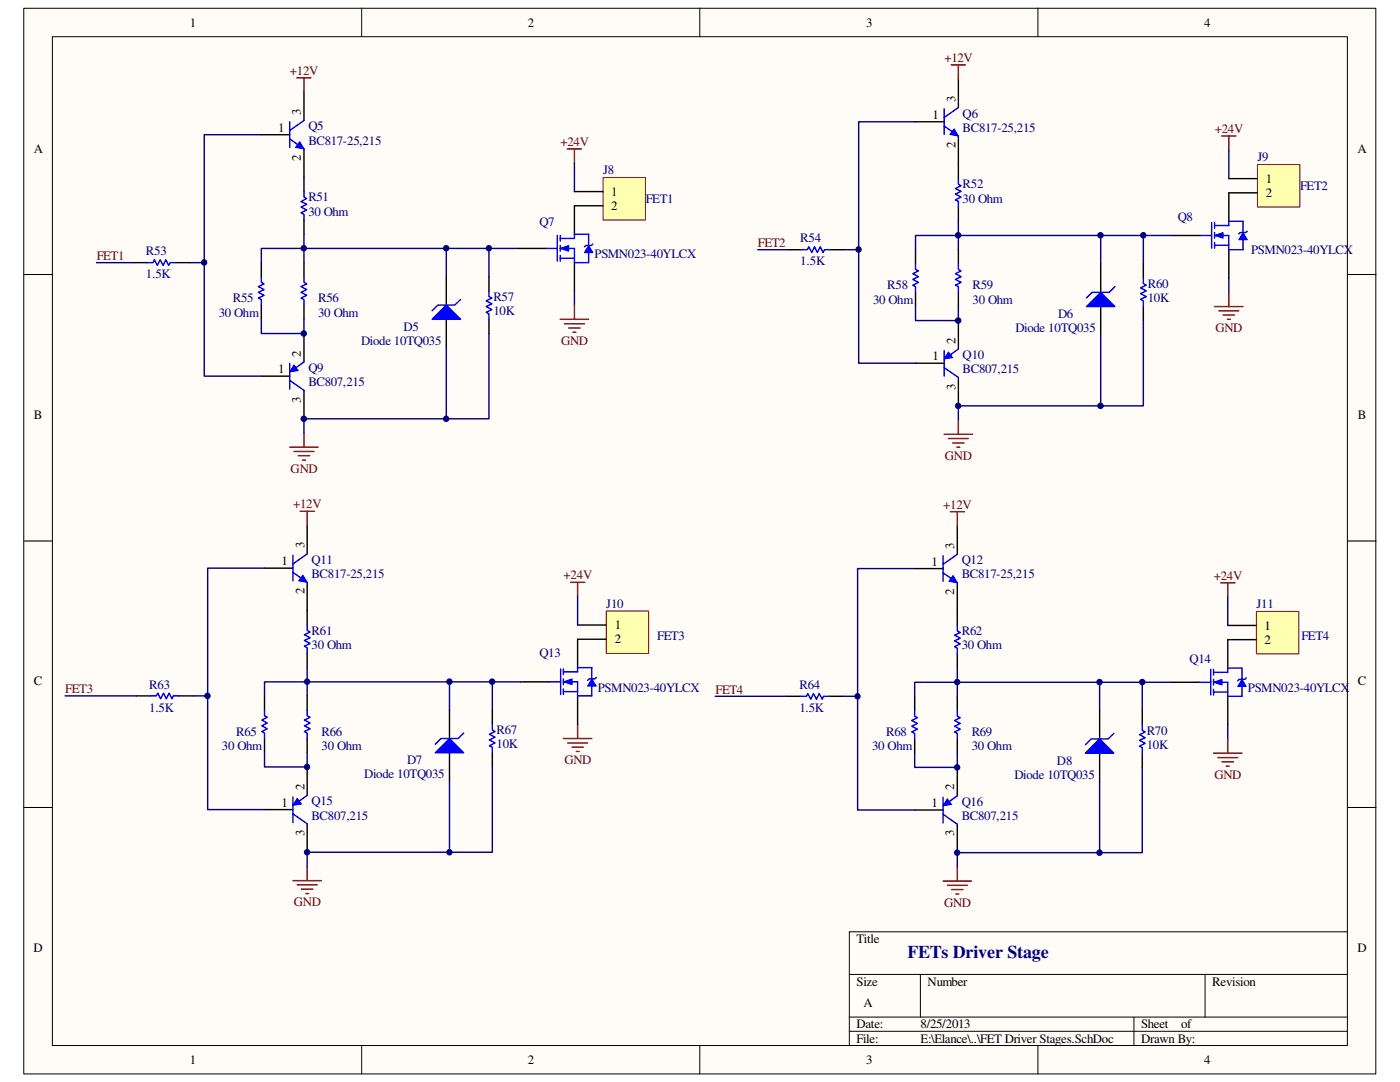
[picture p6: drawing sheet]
<svg xmlns="http://www.w3.org/2000/svg" width="279mm" height="216mm" viewBox="0 0 279 216" stroke-linecap="round" stroke-linejoin="round" font-family="sans-serif">
<path d="M4.8 1.7h269.8v212.6h-269.8z" fill="#fffcf8"/>
<path d="M4.7 1.7h269.9v212.6h-269.9z" fill="none" stroke="#000" stroke-width=".2"/>
<path d="M10.5 7.4h258.4v201.2h-258.4z" fill="#fffcf8"/>
<g fill="none" stroke="#000" stroke-width=".2">
<path d="M10.5 7.3h258.4v201.3h-258.4zM72.2 1.6v5.7M139.7 1.6v5.7M207.1 1.6v5.7M4.7 54.8h5.7M268.9 54.8h5.7M4.7 107.9h5.7M268.9 107.9h5.7M4.7 161.1h5.7M268.9 161.1h5.7M169.5 194.4h99.4M183.7 194.4v8.5"/>
<path d="M240.5 194.4v8.5M268.9 185.9h-99.4v22.7M72.2 208.6v5.7M139.7 208.6v5.7M169.5 202.9h99.4M169.5 205.8h99.4M207.1 208.6v5.7M226.3 202.9v5.7"/>
</g>
<path d="M245.2 55.5v2.8" fill="none" stroke="#000080" stroke-width=".28"/>
<path d="M243.8 27.1h2.8M245.2 27.1v2.9M245.2 58.3v2.9M242.4 61.2h5.7M243.2 62h4M244.1 62.9h2.3M244.9 63.7h.6" fill="none" stroke="#800000" stroke-width=".28"/>
<path d="M251 32.9h8.4v8.4h-8.4z" fill="#ffffb0"/>
<path d="M251 32.9h8.4v8.4h-8.4z" fill="none" stroke="#800000" stroke-width=".2"/>
<path d="M245.2 35.6h5.7M245.2 38.5h5.7" fill="none" stroke="#000" stroke-width=".28"/>
<path d="M245.2 30v5.6M114.6 58v2.9" fill="none" stroke="#000080" stroke-width=".28"/>
<path d="M113.2 29.7h2.8M114.6 29.7v2.9M111.8 63.7h5.7M112.6 64.6h4M113.5 65.4h2.3M114.3 66.3h.6M114.6 60.9v2.8" fill="none" stroke="#800000" stroke-width=".28"/>
<path d="M120.4 35.5h8.4v8.4h-8.4z" fill="#ffffb0"/>
<path d="M120.4 35.4h8.4v8.5h-8.4z" fill="none" stroke="#800000" stroke-width=".2"/>
<path d="M114.6 38.2h5.7M245.2 38.5v5.7M114.6 41.1h5.7M233.8 47h5.8M245.2 49.8v5.7" fill="none" stroke="#000" stroke-width=".28"/>
<path d="M114.6 32.6v5.6" fill="none" stroke="#000080" stroke-width=".28"/>
<path d="M239.6 47h2.2M241.8 44.4v5.1M242.4 45h2.8M242.4 47h2.8v2.8M242.4 48.9h2.8M242.4 44.4v1.2M242.4 46.4v1.1M242.4 48.4v1.1" fill="none" stroke="#00f" stroke-width=".28"/>
<path d="M242.4 47l1.7-.6v1.1z" fill="#00f"/>
<path d="M242.4 47l1.7-.6v1.1z" fill="none" stroke="#00f" stroke-width=".2"/>
<path d="M245.2 45v-.8h2.9v2.2M248.1 47.8v2h-2.9" fill="none" stroke="#00f" stroke-width=".28"/>
<path d="M248.1 46.4l.8 1.4h-1.7z" fill="#00f"/>
<path d="M248.1 46.4l.8 1.4h-1.7z" fill="none" stroke="#00f" stroke-width=".2"/>
<path d="M109 49.6h2.2M111.2 47v5.1M111.8 47.6h2.8M111.8 49.6h2.8v2.8M111.8 51.5h2.8M111.8 47v1.1M111.8 49v1.1M111.8 51v1.1M248.9 46.1l-.3 .3h-1.1l-.3 .3" fill="none" stroke="#00f" stroke-width=".28"/>
<path d="M103.3 49.6h5.7M114.6 41.1v5.6M114.6 52.4v5.6" fill="none" stroke="#000" stroke-width=".28"/>
<path d="M111.8 49.6l1.7-.6v1.1z" fill="#00f"/>
<path d="M111.8 49.6l1.7-.6v1.1z" fill="none" stroke="#00f" stroke-width=".2"/>
<path d="M114.6 47.6v-.9h2.9v2.3M117.5 50.4v2h-2.9" fill="none" stroke="#00f" stroke-width=".28"/>
<path d="M117.5 49l.8 1.4h-1.7z" fill="#00f"/>
<path d="M117.5 49l.8 1.4h-1.7z" fill="none" stroke="#00f" stroke-width=".2"/>
<path d="M57.8 27.7l2.9 2M57.8 24.3v5.1M60.7 38.2v1.1l.5 .3-1.1 .6 1.1 .6-1.1 .5 1.1 .6-1.1 .6 .6 .3v1.1M60.7 24l-2.9 2M29.4 52.4h1.2l.2-.6 .6 1.2 .6-1.2 .6 1.2 .5-1.2 .6 1.2 .3-.6h1.1M52.2 55.2v1.1l.5 .3-1.1 .6 1.1 .6-1.1 .5 1.1 .6-1.1 .6 .6 .3v1.1M60.7 55.2v1.1l.5 .3-1.1 .6 1.1 .6-1.1 .5 1.1 .6-1.1 .6 .6 .3v1.1M118.3 48.7l-.3 .3h-1.1l-.3 .3" fill="none" stroke="#00f" stroke-width=".28"/>
<path d="M103.3 49.6h-42.6v2.8" fill="none" stroke="#000080" stroke-width=".28"/>
<path d="M60.7 18.4v5.6M52.2 26.9h5.6M60.7 29.7v8.5M26.6 52.4h2.8M35.1 52.4h2.8M52.2 52.4v2.8M60.7 43.9v2.8M60.7 52.4v2.8M52.2 60.9v2.8M60.7 60.9v2.8" fill="none" stroke="#000" stroke-width=".28"/>
<path d="M57.8 89.2h5.7M58.7 90.1h4M59.5 90.9h2.3M60.4 91.8h.6M60.7 86.4v2.8" fill="none" stroke="#800000" stroke-width=".28"/>
<path d="M59.8 28.3l.9 1.4-1.7-.3z" fill="#00f"/>
<path d="M59.8 28.3l.9 1.4-1.7-.3z" fill="none" stroke="#00f" stroke-width=".2"/>
<path d="M52.2 75.1h5.6M60.7 66.5v5.7M60.7 77.9v5.7" fill="none" stroke="#000" stroke-width=".28"/>
<path d="M57.8 72.5v5.1M57.8 75.9l2.9 2M60.7 72.2l-2 1.5" fill="none" stroke="#00f" stroke-width=".28"/>
<path d="M58.7 72.8l.8 1.2-1.7 .2z" fill="#00f"/>
<path d="M58.7 72.8l.8 1.2-1.7 .2z" fill="none" stroke="#00f" stroke-width=".2"/>
<path d="M52.2 26.9h-11.4v25.5h-2.9M40.8 52.4v22.7h11.4M60.7 46.7v2.9h-8.5v2.8M89.1 49.6v5.6M97.6 49.6v5.6M52.2 63.7v2.8h8.5v-2.8" fill="none" stroke="#000080" stroke-width=".28"/>
<path d="M59.2 15.5h2.9M60.7 15.5v2.9" fill="none" stroke="#800000" stroke-width=".28"/>
<path d="M89.1 55.2v5.7M89.1 63.7v5.7" fill="none" stroke="#000" stroke-width=".28"/>
<path d="M86.2 63.7l2.9-2.8 2.8 2.8z" fill="#00f"/>
<path d="M188.4 25.1l2.9 2M188.4 21.7v5.1M191.3 35.6v1.1l.5 .3-1.1 .6 1.1 .6-1.1 .5 1.1 .6-1.1 .6 .6 .3v1.1M191.3 21.5l-2.9 2M91.9 59.8l-1.1 1.1h-3.4l-1.2 1.1M97.6 58v1.2l.6 .3-1.2 .5 1.2 .6-1.2 .6 1.2 .6-1.2 .5 .6 .3v1.1M160 49.8h1.1l.3-.6 .6 1.2 .6-1.2 .5 1.2 .6-1.2 .6 1.2 .2-.6h1.2M182.7 52.7v1.1l.6 .3-1.1 .5 1.1 .6-1.1 .6 1.1 .5-1.1 .6 .5 .3v1.1M191.3 52.7v1.1l.5 .3-1.1 .5 1.1 .6-1.1 .6 1.1 .5-1.1 .6 .6 .3v1.1M86.2 63.7l2.9-2.8 2.8 2.8z" fill="none" stroke="#00f" stroke-width=".28"/>
<path d="M191.3 15.8v5.7M182.7 24.3h5.7M191.3 27.1v8.5M97.6 55.2v2.8M157.2 49.8h2.8M165.7 49.8h2.8M182.7 49.8v2.9M182.7 58.3v2.9M191.3 41.3v2.9M191.3 49.8v2.9M191.3 58.3v2.9M97.6 63.7v2.8" fill="none" stroke="#000" stroke-width=".28"/>
<path d="M19.3 52.4h7.3M233.8 47h-42.5v2.8M97.6 66.5v17.1h-8.5v-14.2M89.1 83.6h-28.4v2.8" fill="none" stroke="#000080" stroke-width=".28"/>
<path d="M188.4 86.7h5.7M189.3 87.5h4M190.1 88.4h2.3M191 89.2h.6M191.3 83.8v2.9" fill="none" stroke="#800000" stroke-width=".28"/>
<path d="M190.4 25.7l.9 1.4-1.7-.3z" fill="#00f"/>
<path d="M190.4 25.7l.9 1.4-1.7-.3z" fill="none" stroke="#00f" stroke-width=".2"/>
<path d="M182.7 72.5h5.7M191.3 64v5.6M191.3 75.3v5.7" fill="none" stroke="#000" stroke-width=".28"/>
<path d="M188.4 69.9v5.2M188.4 73.4l2.9 1.9M191.3 69.6l-2 1.5" fill="none" stroke="#00f" stroke-width=".28"/>
<path d="M189.3 70.2l.8 1.2-1.7 .2z" fill="#00f"/>
<path d="M189.3 70.2l.8 1.2-1.7 .2z" fill="none" stroke="#00f" stroke-width=".2"/>
<path d="M182.7 24.3h-11.3v25.5h-2.9M171.4 49.8v22.7h11.3M191.3 44.2v2.8h-8.6v2.8M219.7 47v5.7M228.2 47v5.7M182.7 61.2v2.8h8.6v-2.8" fill="none" stroke="#000080" stroke-width=".28"/>
<path d="M189.8 13h2.9M191.3 13v2.8" fill="none" stroke="#800000" stroke-width=".28"/>
<path d="M219.7 52.7v5.6M219.7 61.2v5.6" fill="none" stroke="#000" stroke-width=".28"/>
<path d="M219.7 58.3l2.8 2.9h-5.7z" fill="#00f"/>
<path d="M219.7 58.3l2.8 2.9h-5.7zM222.5 57.2l-1.1 1.1h-3.4l-1.2 1.1M228.2 55.5v1.1l.6 .3-1.2 .5 1.2 .6-1.2 .6 1.2 .6-1.2 .5 .6 .3v1.2" fill="none" stroke="#00f" stroke-width=".28"/>
<path d="M228.2 52.7v2.8M228.2 61.2v2.8" fill="none" stroke="#000" stroke-width=".28"/>
<path d="M151.2 49.8h6M228.2 64v17h-8.5v-14.2M219.7 81h-28.4v2.8" fill="none" stroke="#000080" stroke-width=".28"/>
<path d="M113.9 116.2h2.8M115.3 116.2v2.8M112.4 147.4h5.7M113.3 148.3h4M114.2 149.1h2.2M115 149.9h.6M115.3 144.5v2.9" fill="none" stroke="#800000" stroke-width=".28"/>
<path d="M121 122h8.5v8.4h-8.5z" fill="#ffffb0"/>
<path d="M121 121.9h8.5v8.5h-8.5z" fill="none" stroke="#800000" stroke-width=".2"/>
<path d="M103.9 136.1h5.7M115.3 124.7h5.7M115.3 138.9v5.6M121 127.6h-5.7v5.6" fill="none" stroke="#000" stroke-width=".28"/>
<path d="M115.3 119v5.7" fill="none" stroke="#000080" stroke-width=".28"/>
<path d="M109.6 136.1h2.3M111.9 133.5v5.1M112.4 134.1h2.9M112.4 136.1h2.9v2.8M112.4 138h2.9M112.4 133.5v1.1M112.4 135.5v1.1M112.4 137.5v1.1" fill="none" stroke="#00f" stroke-width=".28"/>
<path d="M112.4 136.1l1.8-.6v1.1z" fill="#00f"/>
<path d="M112.4 136.1l1.8-.6v1.1z" fill="none" stroke="#00f" stroke-width=".2"/>
<path d="M115.3 134.1v-.9h2.8v2.3M118.1 136.9v2h-2.8" fill="none" stroke="#00f" stroke-width=".28"/>
<path d="M118.1 135.5l.9 1.4h-1.7z" fill="#00f"/>
<path d="M118.1 135.5l.9 1.4h-1.7z" fill="none" stroke="#00f" stroke-width=".2"/>
<path d="M58.5 114.2l2.8 2M58.5 110.8v5.1M61.3 110.5l-2.8 2M30.1 138.9h1.1l.3-.6 .5 1.1 .6-1.1 .6 1.1 .5-1.1 .6 1.1 .3-.5h1.1M61.3 124.7v1.1l.6 .3-1.2 .6 1.2 .6-1.2 .5 1.2 .6-1.2 .5 .6 .3v1.2M119 135.2l-.3 .3h-1.1l-.3 .3M52.8 141.7v1.1l.5 .3-1.1 .6 1.1 .6-1.1 .5 1.1 .6-1.1 .6 .6 .3v1.1M61.3 141.7v1.1l.6 .3-1.2 .6 1.2 .6-1.2 .5 1.2 .6-1.2 .6 .6 .3v1.1" fill="none" stroke="#00f" stroke-width=".28"/>
<path d="M103.9 136.1h-42.6v2.8" fill="none" stroke="#000080" stroke-width=".28"/>
<path d="M52.8 113.4h5.7M61.3 104.9v5.6M61.3 116.2v8.5M27.2 138.9h2.9M35.7 138.9h2.9M52.8 138.9v2.8M61.3 130.4v2.8M61.3 138.9v2.8M52.8 147.4v2.8M61.3 147.4v2.8" fill="none" stroke="#000" stroke-width=".28"/>
<path d="M58.5 175.7h5.6M59.3 176.6h4M60.2 177.4h2.2M61 178.3h.6M61.3 172.9v2.8" fill="none" stroke="#800000" stroke-width=".28"/>
<path d="M60.5 114.8l.8 1.4-1.7-.3z" fill="#00f"/>
<path d="M60.5 114.8l.8 1.4-1.7-.3z" fill="none" stroke="#00f" stroke-width=".2"/>
<path d="M61.3 153v5.7M52.8 161.5h5.7M61.3 164.4v5.7" fill="none" stroke="#000" stroke-width=".28"/>
<path d="M58.5 159v5.1M61.3 158.7l-2 1.4M58.5 162.4l2.8 2" fill="none" stroke="#00f" stroke-width=".28"/>
<path d="M59.3 159.3l.9 1.1-1.7 .3z" fill="#00f"/>
<path d="M59.3 159.3l.9 1.1-1.7 .3z" fill="none" stroke="#00f" stroke-width=".2"/>
<path d="M52.8 113.4h-11.4v25.5h-2.8M41.4 138.9v22.6h11.4M61.3 133.2v2.9h-8.5v2.8M89.7 136.1v5.6M98.3 136.1v5.6M52.8 150.2v2.8h8.5v-2.8" fill="none" stroke="#000080" stroke-width=".28"/>
<path d="M59.9 102h2.8M61.3 102v2.9" fill="none" stroke="#800000" stroke-width=".28"/>
<path d="M89.7 141.7v5.7M89.7 150.2v5.7" fill="none" stroke="#000" stroke-width=".28"/>
<path d="M86.9 150.2l2.8-2.8 2.8 2.8z" fill="#00f"/>
<path d="M86.9 150.2l2.8-2.8 2.8 2.8zM92.5 146.3l-1.1 1.1h-3.4l-1.1 1.1M98.3 144.5v1.2l.5 .3-1.1 .5 1.1 .6-1.1 .6 1.1 .6-1.1 .5 .6 .3v1.1" fill="none" stroke="#00f" stroke-width=".28"/>
<path d="M98.3 141.7v2.8M98.3 150.2v2.8" fill="none" stroke="#000" stroke-width=".28"/>
<path d="M13 138.9h14.2M98.3 153v17.1h-8.6v-14.2M245 144.6v2.8M89.7 170.1h-28.4v2.8" fill="none" stroke="#000080" stroke-width=".28"/>
<path d="M243.6 116.3h2.9M245 116.3v2.8M242.2 150.3h5.7M243 151.2h4M243.9 152h2.3M244.7 152.9h.6M245 147.4v2.9" fill="none" stroke="#800000" stroke-width=".28"/>
<path d="M250.8 122h8.4v8.5h-8.4z" fill="#ffffb0"/>
<path d="M250.7 122h8.5v8.5h-8.5z" fill="none" stroke="#800000" stroke-width=".2"/>
<path d="M233.7 136.1h5.7M245 124.8h5.7M245 138.9v5.7M250.7 127.6h-5.7v5.7" fill="none" stroke="#000" stroke-width=".28"/>
<path d="M245 119.1v5.7" fill="none" stroke="#000080" stroke-width=".28"/>
<path d="M239.4 136.1h2.2M241.6 133.6v5.1M242.2 134.2h2.8M242.2 136.1h2.8v2.8M242.2 138.1h2.8M242.2 133.6v1.1M242.2 135.6v1.1M242.2 137.5v1.2" fill="none" stroke="#00f" stroke-width=".28"/>
<path d="M242.2 136.1l1.7-.5v1.1z" fill="#00f"/>
<path d="M242.2 136.1l1.7-.5v1.1z" fill="none" stroke="#00f" stroke-width=".2"/>
<path d="M245 134.2v-.9h2.9v2.3M247.9 137v1.9h-2.9" fill="none" stroke="#00f" stroke-width=".28"/>
<path d="M247.9 135.6l.8 1.4h-1.7z" fill="#00f"/>
<path d="M247.9 135.6l.8 1.4h-1.7z" fill="none" stroke="#00f" stroke-width=".2"/>
<path d="M188.2 114.3l2.9 2M188.2 110.9v5.1M191.1 110.6l-2.9 2M159.8 138.9h1.2l.2-.5 .6 1.1 .5-1.1 .6 1.1 .6-1.1 .6 1.1 .2-.6h1.2M191.1 124.8v1.1l.5 .3-1.1 .5 1.1 .6-1.1 .6 1.1 .6-1.1 .5 .6 .3v1.2M248.7 135.3l-.2 .3h-1.2l-.3 .2M182.5 141.8v1.1l.6 .3-1.2 .6 1.2 .6-1.2 .5 1.2 .6-1.2 .5 .6 .3v1.1M191.1 141.8v1.1l.5 .3-1.1 .6 1.1 .6-1.1 .5 1.1 .6-1.1 .5 .6 .3v1.1" fill="none" stroke="#00f" stroke-width=".28"/>
<path d="M233.7 136.1h-42.6v2.8" fill="none" stroke="#000080" stroke-width=".28"/>
<path d="M182.5 113.5h5.7M191.1 104.9v5.7M191.1 116.3v8.5M157 138.9h2.8M165.5 138.9h2.8M182.5 138.9v2.9M191.1 130.5v2.8M191.1 138.9v2.9M182.5 147.4v2.9M191.1 147.4v2.9" fill="none" stroke="#000" stroke-width=".28"/>
<path d="M188.2 175.8h5.7M189.1 176.7h3.9M189.9 177.5h2.3M190.8 178.4h.5M191.1 173v2.8" fill="none" stroke="#800000" stroke-width=".28"/>
<path d="M190.2 114.9l.9 1.4-1.7-.3z" fill="#00f"/>
<path d="M190.2 114.9l.9 1.4-1.7-.3z" fill="none" stroke="#00f" stroke-width=".2"/>
<path d="M191.1 153.1v5.7M182.5 161.6h5.7M191.1 164.5v5.6" fill="none" stroke="#000" stroke-width=".28"/>
<path d="M188.2 159.1v5.1M191.1 158.8l-2 1.4M188.2 162.5l2.9 2" fill="none" stroke="#00f" stroke-width=".28"/>
<path d="M189.1 159.4l.8 1.1-1.7 .3z" fill="#00f"/>
<path d="M189.1 159.4l.8 1.1-1.7 .3z" fill="none" stroke="#00f" stroke-width=".2"/>
<path d="M182.5 113.5h-11.3v25.4h-2.9M171.2 138.9v22.7h11.3M191.1 133.3v2.8h-8.6v2.8M219.5 136.1v5.7M228 136.1v5.7M182.5 150.3v2.8h8.6v-2.8" fill="none" stroke="#000080" stroke-width=".28"/>
<path d="M189.7 102.1h2.8M191.1 102.1v2.8" fill="none" stroke="#800000" stroke-width=".28"/>
<path d="M219.5 141.8v5.6M219.5 150.3v5.7" fill="none" stroke="#000" stroke-width=".28"/>
<path d="M216.6 150.3l2.9-2.9 2.8 2.9z" fill="#00f"/>
<path d="M216.6 150.3l2.9-2.9 2.8 2.9zM222.3 146.3l-1.2 1.1h-3.3l-1.2 1.2M228 144.6v1.2l.6 .2-1.2 .6 1.2 .6-1.2 .5 1.2 .6-1.2 .6 .6 .3v1.1" fill="none" stroke="#00f" stroke-width=".28"/>
<path d="M228 141.8v2.8M228 150.3v2.8" fill="none" stroke="#000" stroke-width=".28"/>
<path d="M142.7 138.9h14.3M228 153.1v17h-8.5v-14.1M219.5 170.1h-28.4v2.9" fill="none" stroke="#000080" stroke-width=".28"/>
<circle cx="40.7" cy="52.4" r=".54" fill="#000080"/>
<circle cx="40.7" cy="52.4" r=".54" fill="none" stroke="#000080" stroke-width=".2"/>
<circle cx="41.4" cy="138.9" r=".55" fill="#000080"/>
<circle cx="41.4" cy="138.9" r=".55" fill="none" stroke="#000080" stroke-width=".2"/>
<circle cx="60.6" cy="83.6" r=".55" fill="#000080"/>
<circle cx="60.6" cy="83.6" r=".55" fill="none" stroke="#000080" stroke-width=".2"/>
<circle cx="60.6" cy="66.5" r=".55" fill="#000080"/>
<circle cx="60.6" cy="66.5" r=".55" fill="none" stroke="#000080" stroke-width=".2"/>
<circle cx="60.6" cy="49.5" r=".55" fill="#000080"/>
<circle cx="60.6" cy="49.5" r=".55" fill="none" stroke="#000080" stroke-width=".2"/>
<circle cx="61.3" cy="170.1" r=".53" fill="#000080"/>
<circle cx="61.3" cy="170.1" r=".53" fill="none" stroke="#000080" stroke-width=".2"/>
<circle cx="61.3" cy="153" r=".53" fill="#000080"/>
<circle cx="61.3" cy="153" r=".53" fill="none" stroke="#000080" stroke-width=".2"/>
<circle cx="61.3" cy="136" r=".53" fill="#000080"/>
<circle cx="61.3" cy="136" r=".53" fill="none" stroke="#000080" stroke-width=".2"/>
<circle cx="89" cy="83.6" r=".54" fill="#000080"/>
<circle cx="89" cy="83.6" r=".54" fill="none" stroke="#000080" stroke-width=".2"/>
<circle cx="89" cy="49.5" r=".54" fill="#000080"/>
<circle cx="89" cy="49.5" r=".54" fill="none" stroke="#000080" stroke-width=".2"/>
<circle cx="89.7" cy="170.1" r=".53" fill="#000080"/>
<circle cx="89.7" cy="170.1" r=".53" fill="none" stroke="#000080" stroke-width=".2"/>
<circle cx="89.7" cy="136" r=".53" fill="#000080"/>
<circle cx="89.7" cy="136" r=".53" fill="none" stroke="#000080" stroke-width=".2"/>
<circle cx="97.6" cy="49.5" r=".53" fill="#000080"/>
<circle cx="97.6" cy="49.5" r=".53" fill="none" stroke="#000080" stroke-width=".2"/>
<circle cx="98.2" cy="136" r=".55" fill="#000080"/>
<circle cx="98.2" cy="136" r=".55" fill="none" stroke="#000080" stroke-width=".2"/>
<circle cx="171.1" cy="138.9" r=".53" fill="#000080"/>
<circle cx="171.1" cy="138.9" r=".53" fill="none" stroke="#000080" stroke-width=".2"/>
<circle cx="171.3" cy="49.8" r=".54" fill="#000080"/>
<circle cx="171.3" cy="49.8" r=".54" fill="none" stroke="#000080" stroke-width=".2"/>
<circle cx="191" cy="170.1" r=".54" fill="#000080"/>
<circle cx="191" cy="170.1" r=".54" fill="none" stroke="#000080" stroke-width=".2"/>
<circle cx="191" cy="153.1" r=".54" fill="#000080"/>
<circle cx="191" cy="153.1" r=".54" fill="none" stroke="#000080" stroke-width=".2"/>
<circle cx="191" cy="136.1" r=".54" fill="#000080"/>
<circle cx="191" cy="136.1" r=".54" fill="none" stroke="#000080" stroke-width=".2"/>
<circle cx="191.2" cy="81" r=".55" fill="#000080"/>
<circle cx="191.2" cy="81" r=".55" fill="none" stroke="#000080" stroke-width=".2"/>
<circle cx="191.2" cy="64" r=".55" fill="#000080"/>
<circle cx="191.2" cy="64" r=".55" fill="none" stroke="#000080" stroke-width=".2"/>
<circle cx="191.2" cy="46.9" r=".55" fill="#000080"/>
<circle cx="191.2" cy="46.9" r=".55" fill="none" stroke="#000080" stroke-width=".2"/>
<circle cx="219.4" cy="170.1" r=".54" fill="#000080"/>
<circle cx="219.4" cy="170.1" r=".54" fill="none" stroke="#000080" stroke-width=".2"/>
<circle cx="219.4" cy="136.1" r=".54" fill="#000080"/>
<circle cx="219.4" cy="136.1" r=".54" fill="none" stroke="#000080" stroke-width=".2"/>
<circle cx="219.6" cy="81" r=".55" fill="#000080"/>
<circle cx="219.6" cy="81" r=".55" fill="none" stroke="#000080" stroke-width=".2"/>
<circle cx="219.6" cy="46.9" r=".55" fill="#000080"/>
<circle cx="219.6" cy="46.9" r=".55" fill="none" stroke="#000080" stroke-width=".2"/>
<circle cx="228" cy="136.1" r=".55" fill="#000080"/>
<circle cx="228" cy="136.1" r=".55" fill="none" stroke="#000080" stroke-width=".2"/>
<circle cx="228.1" cy="46.9" r=".54" fill="#000080"/>
<circle cx="228.1" cy="46.9" r=".54" fill="none" stroke="#000080" stroke-width=".2"/>
<text font-size="3.6" fill="#000080" x="181.1" y="191.2">FETs Driver Stage</text>
<g font-size="2.6">
<text x="37.9" y="5.3">1</text>
<text x="105.4" y="5.3">2</text>
<text x="172.8" y="5.3">3</text>
<text x="240.3" y="5.3">4</text>
<text x="60.1" y="22.9" transform="rotate(-90 60.1 22.9)">3</text>
<text x="186.1" y="23.7">1</text>
<text x="190.7" y="20.4" transform="rotate(-90 190.7 20.4)">3</text>
<text x="55.5" y="26.3">1</text>
<text x="190.7" y="29.5" transform="rotate(-90 190.7 29.5)">2</text>
<text x="6.7" y="30.4">A</text>
<text x="60.1" y="32.1" transform="rotate(-90 60.1 32.1)">2</text>
<text x="270.9" y="30.4">A</text>
<text x="122" y="39.1">1</text>
<text x="122" y="41.9">2</text>
<text x="252.6" y="36.5">1</text>
<text x="252.6" y="39.3">2</text>
<text x="60.1" y="71.2" transform="rotate(-90 60.1 71.2)">2</text>
<text x="186.1" y="71.9">1</text>
<text x="190.7" y="68.6" transform="rotate(-90 190.7 68.6)">2</text>
<text x="55.5" y="74.5">1</text>
<text x="190.7" y="77.7" transform="rotate(-90 190.7 77.7)">3</text>
<text x="6.8" y="83.6">B</text>
<text x="60.1" y="80.3" transform="rotate(-90 60.1 80.3)">3</text>
<text x="271" y="83.6">B</text>
<text x="56.2" y="112.8">1</text>
<text x="60.7" y="109.4" transform="rotate(-90 60.7 109.4)">3</text>
<text x="185.9" y="112.9">1</text>
<text x="190.5" y="109.5" transform="rotate(-90 190.5 109.5)">3</text>
<text x="60.7" y="118.6" transform="rotate(-90 60.7 118.6)">2</text>
<text x="190.5" y="118.7" transform="rotate(-90 190.5 118.7)">2</text>
<text x="122.7" y="125.6">1</text>
<text x="252.4" y="125.6">1</text>
<text x="122.7" y="128.4">2</text>
<text x="252.4" y="128.5">2</text>
<text x="6.8" y="136.8">C</text>
<text x="271" y="136.8">C</text>
<text x="56.2" y="161">1</text>
<text x="60.7" y="157.6" transform="rotate(-90 60.7 157.6)">2</text>
<text x="185.9" y="161.1">1</text>
<text x="190.5" y="157.7" transform="rotate(-90 190.5 157.7)">2</text>
<text x="60.7" y="166.8" transform="rotate(-90 60.7 166.8)">3</text>
<text x="190.5" y="166.9" transform="rotate(-90 190.5 166.9)">3</text>
<text x="6.7" y="189.9">D</text>
<text x="170.9" y="188.2">Title</text>
<text x="270.9" y="189.9">D</text>
<text x="170.9" y="196.7">Size</text>
<text x="185.1" y="196.7">Number</text>
<text x="241.9" y="196.7">Revision</text>
<text x="172.3" y="201">A</text>
<text x="170.9" y="205.2">Date:</text>
<text x="170.9" y="208">File:</text>
<text x="183.7" y="208">E:\Elance\..\FET Driver Stages.SchDoc</text>
<text x="183.7" y="205.2">8/25/2013</text>
<text x="227.8" y="205.2">Sheet</text>
<text x="227.8" y="208">Drawn By:</text>
<text x="235.7" y="205.2">of</text>
<text x="37.9" y="212.3">1</text>
<text x="105.4" y="212.3">2</text>
<text x="172.8" y="212.3">3</text>
<text x="240.3" y="212.3">4</text>
</g>
<g font-size="2.6" fill="#800000">
<text x="57.9" y="14.9">+12V</text>
<text x="188.5" y="12.4">+12V</text>
<text x="111.8" y="29.1">+24V</text>
<text x="242.4" y="26.5">+24V</text>
<text x="19.3" y="51.8">FET1</text>
<text x="151.3" y="49.2">FET2</text>
<text x="112" y="68.8">GND</text>
<text x="242.6" y="66.3">GND</text>
<text x="58" y="94.4">GND</text>
<text x="188.6" y="91.8">GND</text>
<text x="58.5" y="101.4">+12V</text>
<text x="188.3" y="101.5">+12V</text>
<text x="112.5" y="115.6">+24V</text>
<text x="242.2" y="115.7">+24V</text>
<text x="13" y="138.3">FET3</text>
<text x="142.8" y="138.4">FET4</text>
<text x="112.6" y="152.5">GND</text>
<text x="242.4" y="155.4">GND</text>
<text x="58.7" y="180.8">GND</text>
<text x="188.4" y="180.9">GND</text>
</g>
<g font-size="2.6" fill="#000080">
<text x="192.1" y="23.5">Q6</text>
<text x="61.6" y="26">Q5</text>
<text x="61.6" y="28.9">BC817-25,215</text>
<text x="192.1" y="26.3">BC817-25,215</text>
<text x="120.4" y="34.8">J8</text>
<text x="251" y="32.2">J9</text>
<text x="61.6" y="40.2">R51</text>
<text x="128.9" y="40.5">FET1</text>
<text x="192.1" y="40.4">30 Ohm</text>
<text x="192.1" y="37.6">R52</text>
<text x="259.5" y="37.9">FET2</text>
<text x="61.6" y="43">30 Ohm</text>
<text x="107.7" y="45.1">Q7</text>
<text x="235" y="44.2">Q8</text>
<text x="29.1" y="51">R53</text>
<text x="118.6" y="51.5">PSMN023-40YLCX</text>
<text x="159.7" y="52.9">1.5K</text>
<text x="159.7" y="48.4">R54</text>
<text x="249.7" y="50.7">PSMN023-40YLCX</text>
<text x="29.1" y="55.5">1.5K</text>
<text x="177.1" y="57.7">R58</text>
<text x="194.1" y="57.7">R59</text>
<text x="229.1" y="57.4">R60</text>
<text x="43.6" y="63.2">30 Ohm</text>
<text x="46.5" y="60.3">R55</text>
<text x="63.5" y="63.2">30 Ohm</text>
<text x="63.5" y="60.3">R56</text>
<text x="80.6" y="66">D5</text>
<text x="98.5" y="62.9">10K</text>
<text x="98.5" y="60">R57</text>
<text x="174.2" y="60.6">30 Ohm</text>
<text x="194.1" y="60.6">30 Ohm</text>
<text x="211.2" y="63.4">D6</text>
<text x="229.1" y="60.3">10K</text>
<text x="72.1" y="68.8">Diode 10TQ035</text>
<text x="192.1" y="71.6">Q10</text>
<text x="202.6" y="66.3">Diode 10TQ035</text>
<text x="61.6" y="74.2">Q9</text>
<text x="61.6" y="77">BC807,215</text>
<text x="192.1" y="74.5">BC807,215</text>
<text x="62.2" y="112.5">Q11</text>
<text x="191.9" y="112.6">Q12</text>
<text x="62.2" y="115.3">BC817-25,215</text>
<text x="191.9" y="115.4">BC817-25,215</text>
<text x="121" y="121.3">J10</text>
<text x="250.7" y="121.4">J11</text>
<text x="62.2" y="129.5">30 Ohm</text>
<text x="62.2" y="126.7">R61</text>
<text x="107.7" y="131.1">Q13</text>
<text x="131.1" y="127.8">FET3</text>
<text x="191.9" y="129.6">30 Ohm</text>
<text x="191.9" y="126.7">R62</text>
<text x="259.8" y="127.8">FET4</text>
<text x="29.8" y="137.5">R63</text>
<text x="159.6" y="137.5">R64</text>
<text x="237.4" y="132.2">Q14</text>
<text x="29.8" y="142">1.5K</text>
<text x="119.3" y="138">PSMN023-40YLCX</text>
<text x="159.6" y="142.1">1.5K</text>
<text x="249" y="138.1">PSMN023-40YLCX</text>
<text x="44.3" y="149.6">30 Ohm</text>
<text x="47.1" y="146.8">R65</text>
<text x="64.2" y="149.6">30 Ohm</text>
<text x="64.2" y="146.8">R66</text>
<text x="99.1" y="149.4">10K</text>
<text x="99.1" y="146.5">R67</text>
<text x="174" y="149.7">30 Ohm</text>
<text x="176.9" y="146.9">R68</text>
<text x="193.9" y="149.7">30 Ohm</text>
<text x="193.9" y="146.9">R69</text>
<text x="228.9" y="149.4">10K</text>
<text x="228.9" y="146.6">R70</text>
<text x="72.7" y="155.3">Diode 10TQ035</text>
<text x="81.2" y="152.5">D7</text>
<text x="202.4" y="155.4">Diode 10TQ035</text>
<text x="210.9" y="152.6">D8</text>
<text x="62.2" y="160.7">Q15</text>
<text x="191.9" y="160.8">Q16</text>
<text x="62.2" y="163.5">BC807,215</text>
<text x="191.9" y="163.6">BC807,215</text>
</g>
</svg>
